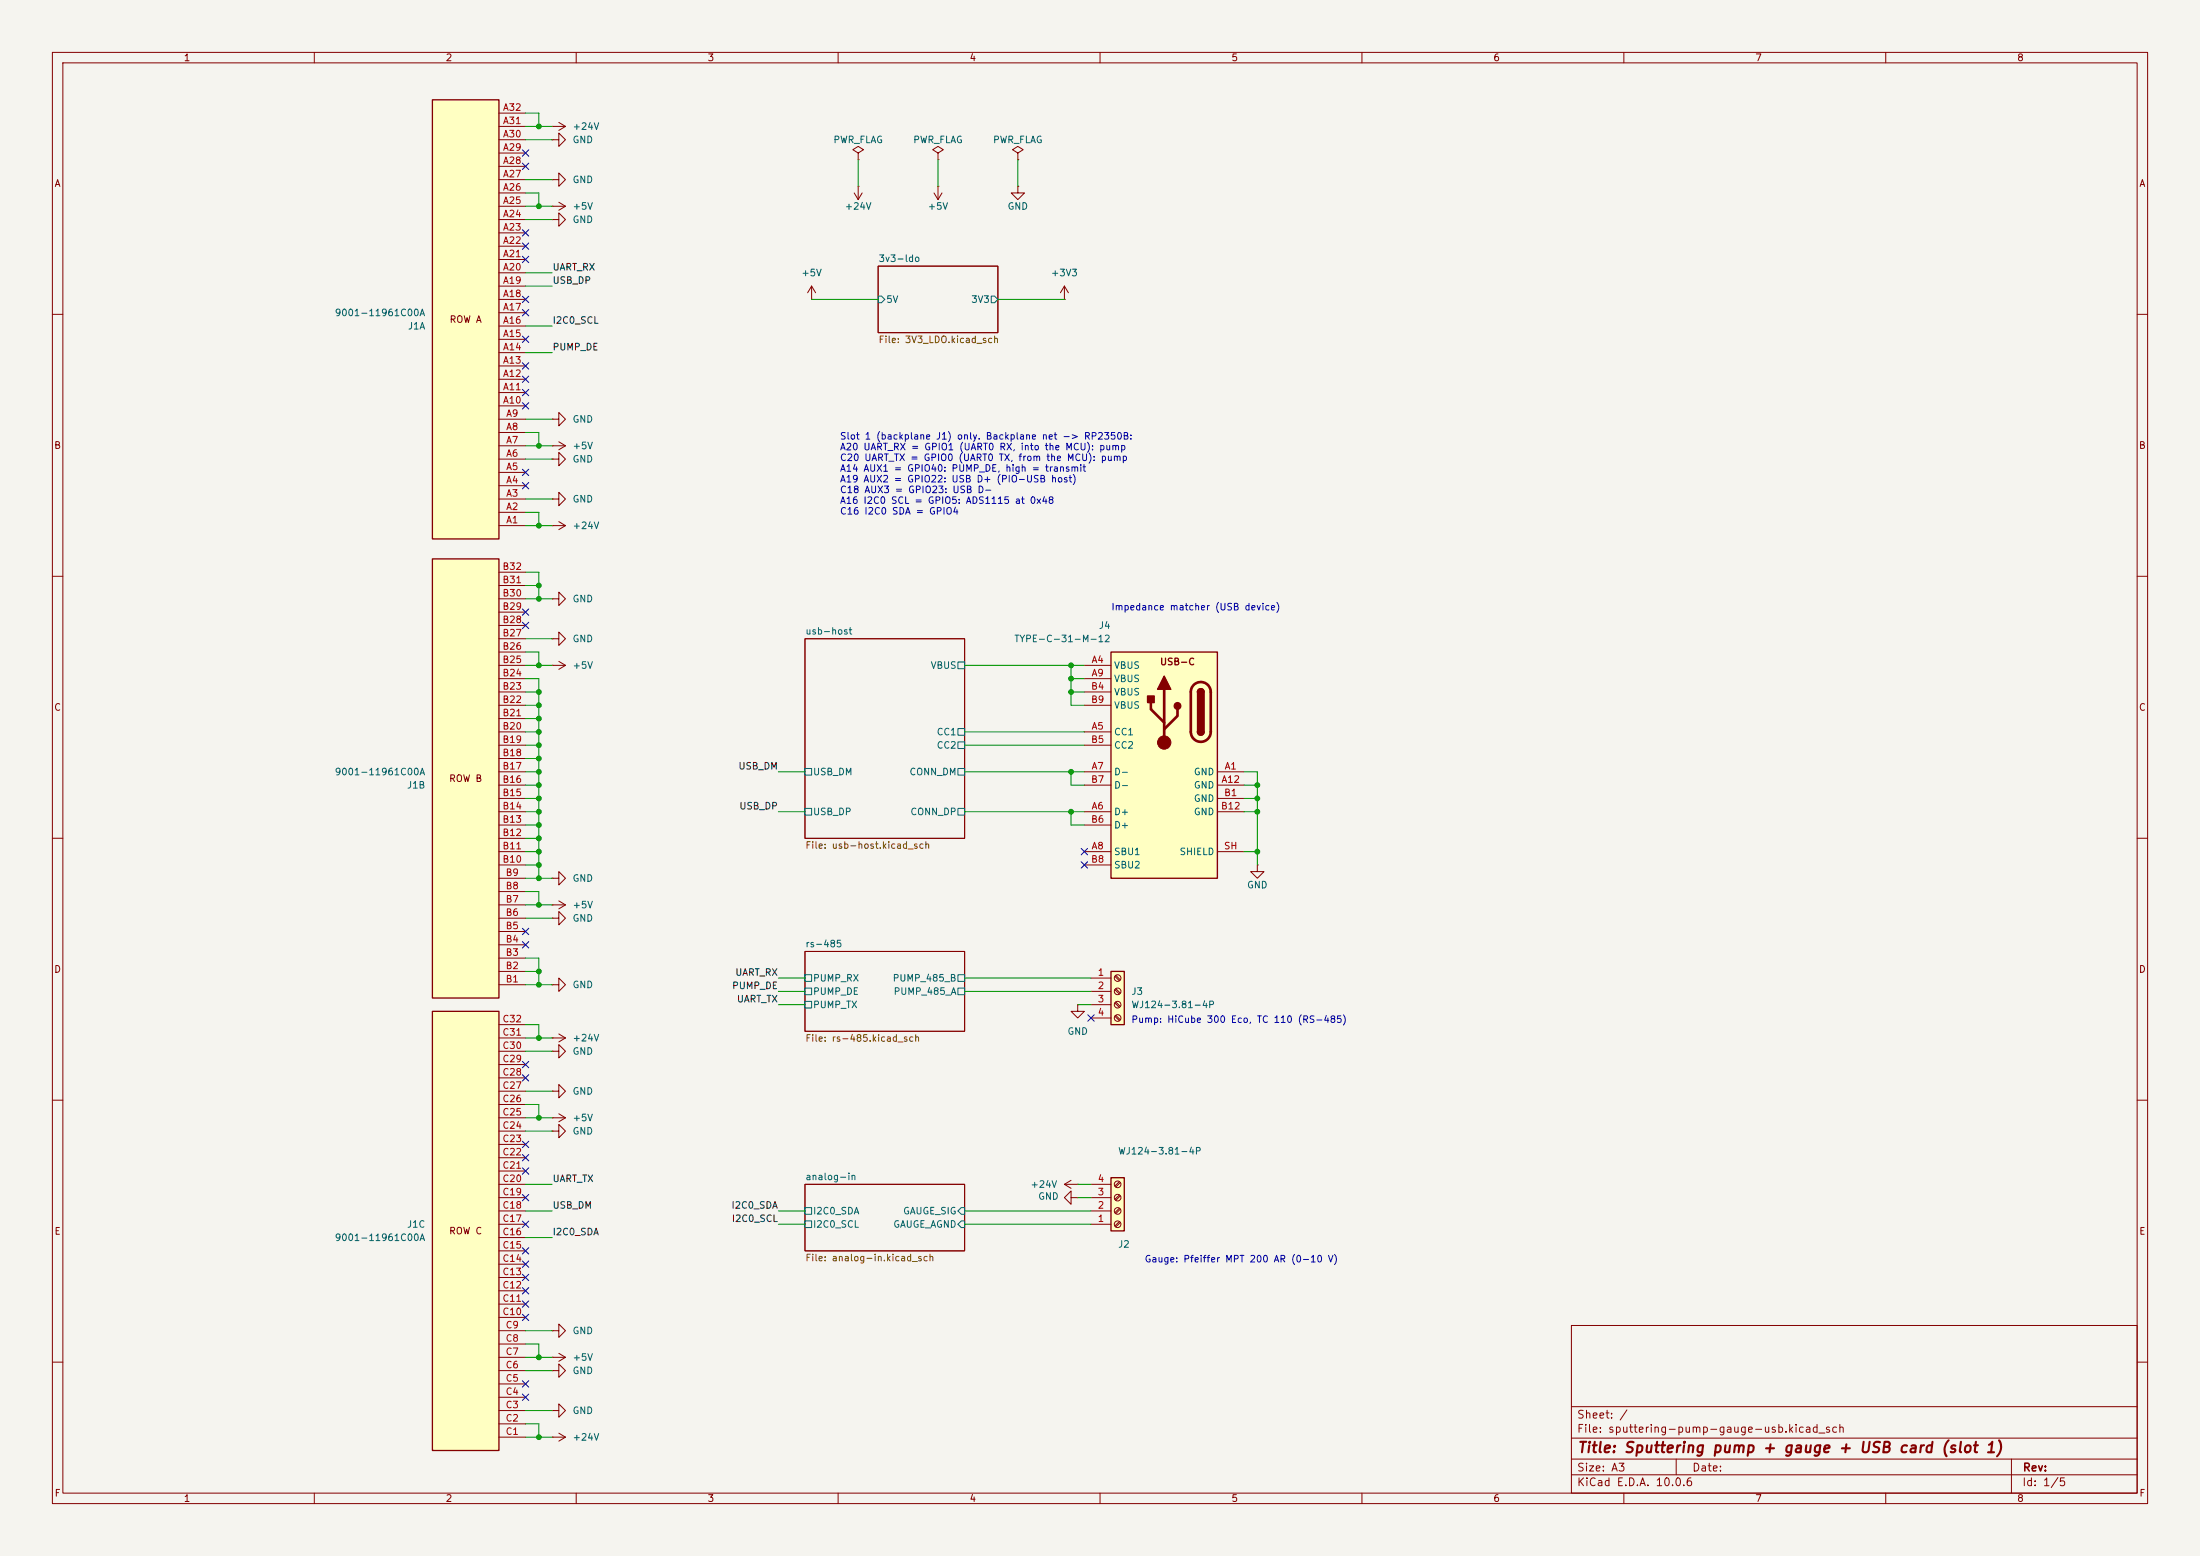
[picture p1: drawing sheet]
<svg xmlns="http://www.w3.org/2000/svg" width="420mm" height="297mm" viewBox="0 0 420 297" stroke-linecap="round" stroke-linejoin="round" font-family="sans-serif">
<path d="M0 0h420v297h-420z" fill="#f5f4ef" stroke="#f5f4ef" stroke-width=".19"/>
<g fill="none" stroke="#840000" stroke-width=".19">
<path d="M10 10h400v277h-400zM12 12h396v273h-396zM60 10v2M110 10v2M160 10v2M210 10v2M260 10v2M310 10v2M360 10v2M105.4 24.1h.1M105.4 26.7h1.3v-1.3l1.2 1.3-1.2 1.2v-1.2M105.4 26.7h.1"/>
<path d="M105.4 34.3h1.3v-1.3l1.2 1.3-1.2 1.3v-1.3M105.4 34.3h.1M105.4 39.4h.1M105.4 24.1h2.5M105.4 39.4h2.5M106.7 23.4l1.2 .7M106.7 38.6l1.2 .8M107.9 24.1l-1.2 .8M107.9 39.4l-1.2 .7M163.1 36.8l.7 1.3M163.8 35.6h.1M163.8 29.2l1-.6-1-.7-1 .7 1 .6v1.3"/>
<path d="M163.8 30.5h.1M163.8 35.6v2.5M164.6 36.8l-.8 1.3M178.3 36.8l.8 1.3M179.1 29.2l1-.6-1-.7-1 .7 1 .6v1.3M179.1 30.5h.1M179.1 35.6h.1M179.1 35.6v2.5M179.8 36.8l-.7 1.3M194.3 29.2l1-.6-1-.7-1 .7 1 .6v1.3M194.3 30.5h.1M105.4 41.9h1.3v-1.3l1.2 1.3-1.2 1.3v-1.3"/>
<path d="M105.4 41.9h.1M154.9 57.2h.1M154.9 54.6l-.7 1.3M154.9 54.6l.8 1.3M154.9 54.6v2.6M167.6 50.8h22.9v12.7h-22.9zM203.2 57.2h.1M203.2 54.6l-.8 1.3M203.2 54.6l.8 1.3M203.2 54.6v2.6M10 60h2M408 60h2"/>
<path d="M105.4 95.3h1.3v-1.3l1.2 1.3-1.2 1.2v-1.2M105.4 95.3h.1M105.4 85.1h.1M105.4 80h1.3v-1.3l1.2 1.3-1.2 1.3v-1.3M105.4 80h.1M105.4 87.6h1.3v-1.2l1.2 1.2-1.2 1.3v-1.3M105.4 87.6h.1M105.4 85.1h2.5M106.7 99.6l1.2 .7M106.7 84.3l1.2 .8M107.9 85.1l-1.2 .8M10 110h2"/>
<path d="M105.4 100.3h.1M105.4 114.3h1.3v-1.3l1.2 1.3-1.2 1.3v-1.3M105.4 114.3h.1M105.4 100.3h2.5M107.9 100.3l-1.2 .8M408 110h2M105.4 127h.1M105.4 121.9h1.3v-1.2l1.2 1.2-1.2 1.3v-1.3M105.4 121.9h.1M105.4 127h2.5M106.7 126.2l1.2 .8M107.9 127l-1.2 .8"/>
<path d="M153.7 121.9h30.4v38.1h-30.4zM10 160h2M408 160h2M153.7 181.6h30.4v15.3h-30.4zM205.7 191.8v1.2h1.3l-1.3 1.3-1.2-1.3h1.2M205.7 191.8h.1M10 210h2M105.4 215.9h1.3v-1.3l1.2 1.3-1.2 1.3v-1.3M105.4 215.9h.1M105.4 208.3h1.3v-1.3l1.2 1.3-1.2 1.3v-1.3M105.4 208.3h.1M105.4 213.4h.1"/>
<path d="M105.4 200.7h1.3v-1.3l1.2 1.3-1.2 1.2v-1.2M105.4 200.7h.1M105.4 213.4h2.5M106.7 212.6l1.2 .8M107.9 213.4l-1.2 .7M408 210h2M153.7 226.1h30.4v12.7h-30.4zM300 253h108v32h-108zM10 260h2M105.4 269.2h1.3v-1.2l1.2 1.2-1.2 1.3v-1.3M105.4 269.2h.1M300 278.5h108"/>
<path d="M300 274.5h108M300 268.5h108M320 278.5v3M384 278.5v6.5M408 260h2M60 285v2M110 285v2M160 285v2M210 285v2M260 285v2M300 281.5h108M310 285v2"/>
<path d="M360 285v2"/>
</g>
<g fill="none" stroke="#006464" stroke-width=".19">
<path d="M167.6 56.5h.7l.6 .7-.6 .6h-.7zM189.2 56.5h.7l.6 .7-.6 .6h-.7zM182.9 126.4h1.2v1.2h-1.2zM182.9 139.1h1.2v1.2h-1.2zM153.7 146.7h1.2v1.3h-1.2zM153.7 154.3h1.2v1.3h-1.2zM182.9 141.6h1.2v1.3h-1.2zM182.9 146.7h1.2v1.3h-1.2zM182.9 154.3h1.2v1.3h-1.2zM153.7 186.1h1.2v1.2h-1.2zM153.7 188.6h1.2v1.3h-1.2zM153.7 191.1h1.2v1.3h-1.2z"/>
<path d="M182.9 186.1h1.2v1.2h-1.2zM182.9 188.6h1.2v1.3h-1.2zM153.7 233h1.2v1.3h-1.2zM153.7 230.5h1.2v1.3h-1.2zM183.5 233h.6v1.3h-.6l-.6-.6zM183.5 230.5h.6v1.3h-.6l-.6-.7z"/>
</g>
<path d="M82.5 193h12.7v83.9h-12.7z" fill="#ffffc2"/>
<path d="M82.5 193h12.7v83.9h-12.7z" fill="none" stroke="#840000" stroke-width=".25"/>
<g fill="none" stroke="#840000" stroke-width=".19">
<path d="M105.4 175.3h1.3v-1.3l1.2 1.3-1.2 1.2v-1.2M105.4 175.3h.1M105.4 172.7h.1M105.4 167.6h1.3v-1.2l1.2 1.2-1.2 1.3v-1.3M105.4 167.6h.1M105.4 172.7h2.5M106.7 172l1.2 .7M107.9 172.7l-1.2 .8M95.2 198.1h5.1M95.2 195.6h5.1M105.4 198.1h.1M105.4 188h1.3v-1.3l1.2 1.3-1.2 1.2v-1.2"/>
<path d="M105.4 188h.1M105.4 198.1h2.5M106.7 197.4l1.2 .7M107.9 198.1l-1.2 .8M95.2 218.4h5.1M95.2 215.9h5.1M95.2 213.4h5.1M95.2 210.8h5.1M95.2 208.3h5.1M95.2 205.7h5.1M95.2 203.2h5.1M95.2 200.7h5.1"/>
<path d="M95.2 238.8h5.1M95.2 236.2h5.1M95.2 233.7h5.1M95.2 231.1h5.1M95.2 228.6h5.1M95.2 226.1h5.1M95.2 223.5h5.1M95.2 221h5.1M95.2 259.1h5.1M95.2 256.5h5.1M95.2 254h5.1M95.2 251.5h5.1"/>
<path d="M95.2 248.9h5.1M95.2 246.4h5.1M95.2 243.8h5.1M95.2 241.3h5.1M95.2 274.3h5.1M95.2 271.8h5.1M95.2 269.2h5.1M95.2 266.7h5.1M95.2 264.2h5.1M95.2 261.6h5.1"/>
</g>
<path d="M82.5 106.7h12.7v83.8h-12.7z" fill="#ffffc2"/>
<path d="M82.5 106.7h12.7v83.8h-12.7z" fill="none" stroke="#840000" stroke-width=".25"/>
<g fill="none" stroke="#840000" stroke-width=".19">
<path d="M95.2 119.4h5.1M95.2 116.8h5.1M95.2 114.3h5.1M95.2 111.8h5.1M95.2 109.2h5.1M95.2 139.7h5.1M95.2 137.2h5.1M95.2 134.6h5.1M95.2 132.1h5.1M95.2 129.5h5.1M95.2 127h5.1M95.2 124.5h5.1"/>
<path d="M95.2 121.9h5.1M95.2 157.5h5.1M95.2 154.9h5.1M95.2 152.4h5.1M95.2 149.9h5.1M95.2 147.3h5.1M95.2 144.8h5.1M95.2 142.2h5.1M95.2 177.8h5.1M95.2 175.3h5.1M95.2 172.7h5.1M95.2 170.2h5.1"/>
<path d="M95.2 167.6h5.1M95.2 165.1h5.1M95.2 162.6h5.1M95.2 160h5.1M95.2 188h5.1M95.2 185.4h5.1M95.2 182.9h5.1M95.2 180.3h5.1"/>
</g>
<path d="M212.1 185.4h2.5v10.2h-2.5z" fill="#ffffc2"/>
<path d="M212.1 185.4h2.5v10.2h-2.5z" fill="none" stroke="#840000" stroke-width=".25"/>
<g fill="none" stroke="#840000" stroke-width=".19">
<path d="M208.3 186.7h3.8M208.3 189.2h3.8M208.3 191.8h3.8M208.3 194.3h3.8M212.8 186.4l.9 .8M212.8 188.9l.9 .8M212.8 191.4l.9 .9M212.8 194l.9 .8M213 186.2l.9 .8M213 188.7l.9 .9M213 191.3l.9 .8M213 193.8l.9 .8"/>
<circle cx="213.4" cy="189.2" r=".63"/>
<circle cx="213.4" cy="186.7" r=".63"/>
<circle cx="213.4" cy="194.3" r=".63"/>
<circle cx="213.4" cy="191.8" r=".63"/>
</g>
<path d="M212.1 224.8h2.5v10.1h-2.5z" fill="#ffffc2"/>
<path d="M212.1 224.8h2.5v10.1h-2.5z" fill="none" stroke="#840000" stroke-width=".25"/>
<g fill="none" stroke="#840000" stroke-width=".19">
<path d="M194.3 35.6v1.2h1.3l-1.3 1.3-1.3-1.3h1.3M194.3 35.6h.1M240 165.1v1.3h1.3l-1.3 1.2-1.2-1.2h1.2M240 165.1h.1M203.2 226.1h2.5M203.2 226.1l1.3 .7M204.5 228.6v-1.3l-1.3 1.3 1.3 1.3v-1.3h1.2M204.5 225.3l-1.3 .8M205.7 228.6h.1M205.7 226.1h.1M208.3 233.7h3.8M208.3 231.1h3.8"/>
<path d="M208.3 228.6h3.8M208.3 226.1h3.8M213.7 233.2l-.9 .8M213.7 230.6l-.9 .9M213.7 228.1l-.9 .8M213.7 225.6l-.9 .8M213.9 233.3l-.9 .9M213.9 230.8l-.9 .8M213.9 228.3l-.9 .8M213.9 225.7l-.9 .9M105.4 254h1.3v-1.3l1.2 1.3-1.2 1.3v-1.3M105.4 254h.1"/>
<path d="M105.4 259.1h.1M105.4 259.1h2.5M106.7 258.3l1.2 .8M107.9 259.1l-1.2 .7M105.4 261.6h1.3v-1.3l1.2 1.3-1.2 1.3v-1.3M105.4 261.6h.1M105.4 274.3h.1M105.4 274.3h2.5M106.7 273.6l1.2 .7M107.9 274.3l-1.2 .8"/>
<circle cx="213.4" cy="226.1" r=".63"/>
<circle cx="213.4" cy="233.7" r=".63"/>
<circle cx="213.4" cy="228.6" r=".63"/>
<circle cx="213.4" cy="231.1" r=".63"/>
</g>
<path d="M82.5 19.1h12.7v83.8h-12.7z" fill="#ffffc2"/>
<path d="M82.5 19.1h12.7v83.8h-12.7z" fill="none" stroke="#840000" stroke-width=".25"/>
<g fill="none" stroke="#840000" stroke-width=".19">
<path d="M95.2 39.4h5.1M95.2 36.8h5.1M95.2 34.3h5.1M95.2 31.8h5.1M95.2 29.2h5.1M95.2 26.7h5.1M95.2 24.1h5.1M95.2 21.6h5.1M95.2 59.7h5.1M95.2 57.2h5.1M95.2 54.6h5.1M95.2 52.1h5.1"/>
<path d="M95.2 49.5h5.1M95.2 47h5.1M95.2 44.5h5.1M95.2 41.9h5.1M95.2 77.5h5.1M95.2 74.9h5.1M95.2 72.4h5.1M95.2 69.9h5.1M95.2 67.3h5.1M95.2 64.8h5.1M95.2 62.2h5.1M95.2 97.8h5.1"/>
<path d="M95.2 95.3h5.1M95.2 92.7h5.1M95.2 90.2h5.1M95.2 87.6h5.1M95.2 85.1h5.1M95.2 82.6h5.1M95.2 80h5.1M95.2 100.3h5.1"/>
</g>
<path d="M212.1 124.5h20.3v43.1h-20.3z" fill="#ffffc2"/>
<path d="M212.1 124.5h20.3v43.1h-20.3zM228.6 132.1a.64 .64 0 0 1 .6-.7 .64 .64 0 0 1 .7 .7M228.6 139.7a.64 .64 0 0 0 .6 .6 .64 .64 0 0 0 .7-.6" fill="none" stroke="#840000" stroke-width=".25"/>
<path d="M219.7 134.1v1.3l2.5 2.5M222.2 131.6v10.1M224.8 135.4v1.3l-2.6 2.5M227.9 130.7a1.9 1.9 0 0 1 2.1-.4 1.9 1.9 0 0 1 1.1 1.8v7.6a1.91 1.91 0 0 1-1.9 1.9 1.91 1.91 0 0 1-1.9-1.9v-7.8l.2-.6z" fill="none" stroke="#840000" stroke-width=".51"/>
<g fill="#840000" stroke="#840000" stroke-width=".25">
<path d="M228.6 132.1h1.3v7.6h-1.3z"/>
<path d="M228.8 131.6a.64 .64 0 0 1 .7-.1 .64 .64 0 0 1 .4 .6h-1.3z"/>
<path d="M228.6 139.7h1.3a.64 .64 0 0 1-.7 .6 .64 .64 0 0 1-.6-.6z"/>
<path d="M222.2 129l1.3 2.6h-2.5z"/>
<path d="M219.1 132.8h1.2v1.3h-1.2z"/>
<circle cx="224.8" cy="134.7" r=".63"/>
</g>
<circle cx="222.2" cy="141.7" r="1.27" fill="#840000" stroke="#840000" stroke-width=".19"/>
<g fill="none" stroke="#840000" stroke-width=".19">
<path d="M207 127h5.1M207 139.7h5.1M207 129.5h5.1M207 132.1h5.1M207 134.6h5.1M207 147.3h5.1M207 154.9h5.1M207 149.9h5.1M207 142.2h5.1M207 157.5h5.1M232.4 147.3h5.1M232.4 154.9h5.1"/>
<path d="M232.4 149.9h5.1M232.4 152.4h5.1M207 162.6h5.1M207 165.1h5.1M232.4 162.6h5.1"/>
</g>
<g fill="none" stroke="#009600" stroke-width=".19">
<path d="M100.3 21.6h2.6v2.5M100.3 36.8h2.6v2.6M100.3 34.3h5.1M100.3 39.4h5.1M100.3 24.1h5.1M100.3 26.7h5.1M163.8 30.5v5.1M179.1 30.5v5.1M194.3 30.5v5.1M100.3 52.1h5.1M100.3 41.9h5.1M100.3 54.6h5.1"/>
<path d="M154.9 57.2h12.7M190.5 57.2h12.7M100.3 67.3h5.1M100.3 62.2h5.1M100.3 82.6h2.6v2.5M100.3 97.8h2.6v2.5M100.3 85.1h5.1M100.3 87.6h5.1M100.3 80h5.1M100.3 95.3h5.1M100.3 109.2h2.6v5.1M100.3 100.3h5.1"/>
<path d="M100.3 114.3h5.1M100.3 111.8h2.6M100.3 124.5h2.6v2.5M100.3 129.5h2.6v38.1M100.3 132.1h2.6M100.3 127h5.1M100.3 134.6h2.6M100.3 139.7h2.6M100.3 121.9h5.1M100.3 137.2h2.6M184.1 127h22.9M184.1 139.7h22.9"/>
<path d="M204.5 127v7.6h2.5M204.5 132.1h2.5M204.5 129.5h2.5M100.3 144.8h2.6M100.3 154.9h2.6M100.3 149.9h2.6M100.3 157.5h2.6M100.3 147.3h2.6M100.3 142.2h2.6M100.3 152.4h2.6M148.6 154.9h5.1M148.6 147.3h5.1"/>
<path d="M184.1 154.9h22.9M184.1 147.3h22.9M184.1 142.2h22.9M204.5 147.3v2.6h2.5M204.5 154.9v2.6h2.5M237.5 154.9h2.5M237.5 149.9h2.5M237.5 147.3h2.5v17.8M237.5 152.4h2.5M100.3 170.2h2.6v2.5M100.3 165.1h2.6M100.3 162.6h2.6"/>
<path d="M100.3 167.6h5.1M100.3 172.7h5.1M100.3 175.3h5.1M100.3 160h2.6M237.5 162.6h2.5M100.3 182.9h2.6v5.1M100.3 195.6h2.6v2.5M100.3 198.1h5.1M100.3 185.4h2.6M100.3 188h5.1M148.6 191.8h5.1M148.6 186.7h5.1"/>
<path d="M148.6 189.2h5.1M184.1 186.7h24.2M184.1 189.2h24.2M205.7 191.8h2.6M100.3 210.8h2.6v2.6M100.3 208.3h5.1M100.3 213.4h5.1M100.3 200.7h5.1M100.3 215.9h5.1M100.3 231.1h5.1M100.3 236.2h5.1M100.3 226.1h5.1"/>
<path d="M148.6 231.1h5.1M148.6 233.7h5.1M184.1 231.1h24.2M184.1 233.7h24.2M205.7 228.6h2.6M205.7 226.1h2.6M100.3 256.5h2.6v2.6M100.3 254h5.1M100.3 259.1h5.1M100.3 271.8h2.6v2.5M100.3 269.2h5.1M100.3 261.6h5.1"/>
<path d="M100.3 274.3h5.1"/>
</g>
<g fill="none" stroke="#000084" stroke-width=".19">
<path d="M99.7 28.6l1.2 1.2M99.7 31.1l1.2 1.3M100.9 28.6l-1.2 1.2M100.9 31.1l-1.2 1.3M99.7 56.5l1.2 1.3M99.7 43.8l1.2 1.3M99.7 46.4l1.2 1.2M99.7 48.9l1.2 1.2M99.7 59.1l1.2 1.2M100.9 56.5l-1.2 1.3M100.9 43.8l-1.2 1.3M100.9 46.4l-1.2 1.2"/>
<path d="M100.9 48.9l-1.2 1.2M100.9 59.1l-1.2 1.2M99.7 64.2l1.2 1.2M99.7 71.8l1.2 1.2M99.7 74.3l1.2 1.2M99.7 76.9l1.2 1.2M99.7 69.2l1.2 1.3M100.9 64.2l-1.2 1.2M100.9 71.8l-1.2 1.2M100.9 74.3l-1.2 1.2M100.9 76.9l-1.2 1.2M100.9 69.2l-1.2 1.3"/>
<path d="M99.7 92.1l1.2 1.2M99.7 89.6l1.2 1.2M100.9 92.1l-1.2 1.2M100.9 89.6l-1.2 1.2M99.7 116.2l1.2 1.2M99.7 118.8l1.2 1.2M100.9 116.2l-1.2 1.2M100.9 118.8l-1.2 1.2M99.7 177.2l1.2 1.2M99.7 179.7l1.2 1.2M100.9 177.2l-1.2 1.2M100.9 179.7l-1.2 1.2"/>
<path d="M206.4 162l1.2 1.2M206.4 164.5l1.2 1.2M207.6 162l-1.2 1.2M207.6 164.5l-1.2 1.2M207.7 193.7l1.2 1.2M208.9 193.7l-1.2 1.2M99.7 205.1l1.2 1.2M99.7 202.6l1.2 1.2M99.7 217.8l1.2 1.2M100.9 205.1l-1.2 1.2M100.9 202.6l-1.2 1.2M100.9 217.8l-1.2 1.2"/>
<path d="M99.7 220.4l1.2 1.2M99.7 222.9l1.2 1.2M99.7 228l1.2 1.2M99.7 233.1l1.2 1.2M99.7 238.2l1.2 1.2M100.9 220.4l-1.2 1.2M100.9 222.9l-1.2 1.2M100.9 228l-1.2 1.2M100.9 233.1l-1.2 1.2M100.9 238.2l-1.2 1.2M99.7 250.9l1.2 1.2M99.7 245.8l1.2 1.2"/>
<path d="M99.7 243.2l1.2 1.2M99.7 240.7l1.2 1.2M99.7 248.3l1.2 1.2M100.9 250.9l-1.2 1.2M100.9 245.8l-1.2 1.2M100.9 243.2l-1.2 1.2M100.9 240.7l-1.2 1.2M100.9 248.3l-1.2 1.2M99.7 263.6l1.2 1.2M99.7 266.1l1.2 1.2M100.9 263.6l-1.2 1.2M100.9 266.1l-1.2 1.2"/>
</g>
<g fill="#009600" stroke="#009600" stroke-width=".19">
<circle cx="204.5" cy="127" r=".46"/>
<circle cx="204.5" cy="129.5" r=".46"/>
<circle cx="204.5" cy="132.1" r=".46"/>
<circle cx="240" cy="162.6" r=".46"/>
<circle cx="102.9" cy="111.8" r=".46"/>
<circle cx="102.9" cy="100.3" r=".46"/>
<circle cx="102.9" cy="127" r=".46"/>
<circle cx="102.9" cy="114.3" r=".46"/>
<circle cx="102.9" cy="85.1" r=".46"/>
<circle cx="102.9" cy="154.9" r=".46"/>
<circle cx="102.9" cy="157.5" r=".46"/>
<circle cx="102.9" cy="147.3" r=".46"/>
<circle cx="102.9" cy="149.9" r=".46"/>
<circle cx="102.9" cy="144.8" r=".46"/>
<circle cx="102.9" cy="152.4" r=".46"/>
<circle cx="102.9" cy="132.1" r=".46"/>
<circle cx="102.9" cy="39.4" r=".46"/>
<circle cx="102.9" cy="24.1" r=".46"/>
<circle cx="102.9" cy="137.2" r=".46"/>
<circle cx="102.9" cy="134.6" r=".46"/>
<circle cx="102.9" cy="160" r=".46"/>
<circle cx="102.9" cy="142.2" r=".46"/>
<circle cx="102.9" cy="139.7" r=".46"/>
<circle cx="102.9" cy="162.6" r=".46"/>
<circle cx="102.9" cy="165.1" r=".46"/>
<circle cx="102.9" cy="274.3" r=".46"/>
<circle cx="102.9" cy="259.1" r=".46"/>
<circle cx="240" cy="149.9" r=".46"/>
<circle cx="240" cy="152.4" r=".46"/>
<circle cx="204.5" cy="147.3" r=".46"/>
<circle cx="240" cy="154.9" r=".46"/>
<circle cx="204.5" cy="154.9" r=".46"/>
<circle cx="102.9" cy="185.4" r=".46"/>
<circle cx="102.9" cy="167.6" r=".46"/>
<circle cx="102.9" cy="188" r=".46"/>
<circle cx="102.9" cy="172.7" r=".46"/>
<circle cx="102.9" cy="198.1" r=".46"/>
<circle cx="102.9" cy="213.4" r=".46"/>
</g>
<text font-size="2" fill="#840000" x="301" y="277.8">Title: Sputtering pump + gauge + USB card (slot 1)</text>
<g font-size="1.5" fill="#840000">
<text x="300.9" y="273.8">File: sputtering-pump-gauge-usb.kicad_sch</text>
<text x="300.9" y="271.1">Sheet: /</text>
<text x="300.9" y="281.2">Size: A3</text>
<text x="322.9" y="281.2">Date:</text>
<text x="386" y="281.2">Rev:</text>
<text x="300.9" y="284">KiCad E.D.A. 10.0.6</text>
<text x="385.9" y="284">Id: 1/5</text>
</g>
<g font-size="1.3" fill="#840000">
<text x="35" y="12">1</text>
<text x="85" y="12">2</text>
<text x="135" y="12">3</text>
<text x="185" y="12">4</text>
<text x="235" y="12">5</text>
<text x="285" y="12">6</text>
<text x="335" y="12">7</text>
<text x="385" y="12">8</text>
<text x="10.3" y="36">A</text>
<text x="408.3" y="36">A</text>
<text x="85.7" y="61.9">ROW A</text>
<text x="10.2" y="86">B</text>
<text x="408.2" y="86">B</text>
<text x="221.3" y="127.3">USB-C</text>
<text x="10.2" y="136">C</text>
<text x="408.2" y="136">C</text>
<text x="85.6" y="149.6">ROW B</text>
<text x="10.2" y="186">D</text>
<text x="408.2" y="186">D</text>
<text x="10.3" y="236">E</text>
<text x="85.6" y="235.9">ROW C</text>
<text x="408.3" y="236">E</text>
<text x="10.3" y="286">F</text>
<text x="35" y="287">1</text>
<text x="85" y="287">2</text>
<text x="135" y="287">3</text>
<text x="185" y="287">4</text>
<text x="235" y="287">5</text>
<text x="285" y="287">6</text>
<text x="335" y="287">7</text>
<text x="385" y="287">8</text>
<text x="408.3" y="286">F</text>
</g>
<g font-size="1.3" fill="#a90000">
<text x="95.9" y="24">A31</text>
<text x="95.9" y="21.5">A32</text>
<text x="95.9" y="29.1">A29</text>
<text x="95.9" y="26.5">A30</text>
<text x="95.9" y="34.2">A27</text>
<text x="95.9" y="31.6">A28</text>
<text x="95.9" y="41.8">A24</text>
<text x="95.9" y="39.2">A25</text>
<text x="95.9" y="36.7">A26</text>
<text x="95.9" y="46.9">A22</text>
<text x="95.9" y="44.3">A23</text>
<text x="95.9" y="51.9">A20</text>
<text x="95.9" y="49.4">A21</text>
<text x="95.9" y="59.6">A17</text>
<text x="95.9" y="57">A18</text>
<text x="95.9" y="54.5">A19</text>
<text x="95.9" y="64.6">A15</text>
<text x="95.9" y="62.1">A16</text>
<text x="95.9" y="69.7">A13</text>
<text x="95.9" y="67.2">A14</text>
<text x="95.9" y="77.3">A10</text>
<text x="95.9" y="74.8">A11</text>
<text x="95.9" y="72.3">A12</text>
<text x="96.5" y="82.4">A8</text>
<text x="96.5" y="79.9">A9</text>
<text x="96.5" y="87.5">A6</text>
<text x="96.5" y="85">A7</text>
<text x="96.5" y="95.1">A3</text>
<text x="96.5" y="92.6">A4</text>
<text x="96.5" y="90">A5</text>
<text x="96.5" y="100.2">A1</text>
<text x="96.5" y="97.7">A2</text>
<text x="95.8" y="111.6">B31</text>
<text x="95.8" y="109.1">B32</text>
<text x="95.8" y="119.2">B28</text>
<text x="95.8" y="116.7">B29</text>
<text x="95.8" y="114.2">B30</text>
<text x="95.8" y="124.3">B26</text>
<text x="95.8" y="121.8">B27</text>
<text x="95.8" y="131.9">B23</text>
<text x="95.8" y="129.4">B24</text>
<text x="95.8" y="126.9">B25</text>
<text x="208.2" y="131.9">B4</text>
<text x="208.3" y="126.9">A4</text>
<text x="208.3" y="129.4">A9</text>
<text x="95.8" y="137">B21</text>
<text x="95.8" y="134.5">B22</text>
<text x="208.2" y="134.5">B9</text>
<text x="95.8" y="142.1">B19</text>
<text x="95.8" y="139.6">B20</text>
<text x="208.2" y="142.1">B5</text>
<text x="208.3" y="139.6">A5</text>
<text x="95.8" y="149.7">B16</text>
<text x="95.8" y="147.2">B17</text>
<text x="95.8" y="144.6">B18</text>
<text x="208.2" y="149.7">B7</text>
<text x="208.3" y="147.2">A7</text>
<text x="233.1" y="149.7">A12</text>
<text x="233.7" y="147.2">A1</text>
<text x="95.8" y="154.8">B14</text>
<text x="95.8" y="152.3">B15</text>
<text x="208.3" y="154.8">A6</text>
<text x="233" y="154.8">B12</text>
<text x="233.6" y="152.3">B1</text>
<text x="95.8" y="159.9">B12</text>
<text x="95.8" y="157.3">B13</text>
<text x="208.2" y="157.3">B6</text>
<text x="95.8" y="165">B10</text>
<text x="95.8" y="162.4">B11</text>
<text x="96.4" y="167.5">B9</text>
<text x="208.2" y="165">B8</text>
<text x="208.3" y="162.4">A8</text>
<text x="233.6" y="162.4">SH</text>
<text x="96.4" y="172.6">B7</text>
<text x="96.4" y="170">B8</text>
<text x="96.4" y="177.7">B5</text>
<text x="96.4" y="175.1">B6</text>
<text x="96.4" y="185.3">B2</text>
<text x="96.4" y="182.7">B3</text>
<text x="96.4" y="180.2">B4</text>
<text x="96.4" y="187.8">B1</text>
<text x="209.5" y="186.6">1</text>
<text x="209.5" y="189.1">2</text>
<text x="209.5" y="191.6">3</text>
<text x="95.8" y="198">C31</text>
<text x="95.8" y="195.4">C32</text>
<text x="209.5" y="194.2">4</text>
<text x="95.8" y="203.1">C29</text>
<text x="95.8" y="200.5">C30</text>
<text x="95.8" y="208.1">C27</text>
<text x="95.8" y="205.6">C28</text>
<text x="95.8" y="215.8">C24</text>
<text x="95.8" y="213.2">C25</text>
<text x="95.8" y="210.7">C26</text>
<text x="95.8" y="220.8">C22</text>
<text x="95.8" y="218.3">C23</text>
<text x="95.8" y="225.9">C20</text>
<text x="95.8" y="223.4">C21</text>
<text x="209.5" y="225.9">4</text>
<text x="95.8" y="233.5">C17</text>
<text x="95.8" y="231">C18</text>
<text x="95.8" y="228.5">C19</text>
<text x="209.5" y="233.5">1</text>
<text x="209.5" y="231">2</text>
<text x="209.5" y="228.5">3</text>
<text x="95.8" y="238.6">C15</text>
<text x="95.8" y="236.1">C16</text>
<text x="95.8" y="243.7">C13</text>
<text x="95.8" y="241.2">C14</text>
<text x="95.8" y="251.3">C10</text>
<text x="95.8" y="248.8">C11</text>
<text x="95.8" y="246.2">C12</text>
<text x="96.4" y="256.4">C8</text>
<text x="96.4" y="253.9">C9</text>
<text x="96.4" y="261.5">C6</text>
<text x="96.4" y="258.9">C7</text>
<text x="96.4" y="269.1">C3</text>
<text x="96.4" y="266.6">C4</text>
<text x="96.4" y="264">C5</text>
<text x="96.4" y="274.2">C1</text>
<text x="96.4" y="271.6">C2</text>
</g>
<g font-size="1.3" fill="#006464">
<text x="109.2" y="25.1">+24V</text>
<text x="109.2" y="27.6">GND</text>
<text x="159" y="27.6">PWR_FLAG</text>
<text x="174.2" y="27.6">PWR_FLAG</text>
<text x="189.5" y="27.6">PWR_FLAG</text>
<text x="109.2" y="35.3">GND</text>
<text x="109.2" y="40.3">+5V</text>
<text x="161.2" y="40.3">+24V</text>
<text x="177" y="40.3">+5V</text>
<text x="192.2" y="40.3">GND</text>
<text x="109.2" y="42.9">GND</text>
<text x="152.9" y="53">+5V</text>
<text x="167.6" y="50.3">3v3-ldo</text>
<text x="200.5" y="53">+3V3</text>
<text x="169.1" y="58.1">5V</text>
<text x="185.3" y="58.1">3V3</text>
<text x="63.8" y="60.7">9001-11961C00A</text>
<text x="77.8" y="63.2">J1A</text>
<text x="109.2" y="81">GND</text>
<text x="109.2" y="86.1">+5V</text>
<text x="109.2" y="88.6">GND</text>
<text x="109.2" y="101.3">+24V</text>
<text x="109.2" y="96.2">GND</text>
<text x="109.2" y="115.3">GND</text>
<text x="109.2" y="122.9">GND</text>
<text x="153.6" y="121.4">usb-host</text>
<text x="193.5" y="122.9">TYPE-C-31-M-12</text>
<text x="209.7" y="120.3">J4</text>
<text x="109.2" y="128">+5V</text>
<text x="177.6" y="128">VBUS</text>
<text x="212.6" y="128">VBUS</text>
<text x="212.6" y="130.5">VBUS</text>
<text x="212.6" y="133">VBUS</text>
<text x="212.6" y="135.6">VBUS</text>
<text x="178.7" y="140.7">CC1</text>
<text x="178.7" y="143.2">CC2</text>
<text x="212.6" y="140.7">CC1</text>
<text x="212.6" y="143.2">CC2</text>
<text x="63.8" y="148.3">9001-11961C00A</text>
<text x="155.1" y="148.3">USB_DM</text>
<text x="173.5" y="148.3">CONN_DM</text>
<text x="212.6" y="148.3">D-</text>
<text x="227.8" y="148.3">GND</text>
<text x="77.6" y="150.8">J1B</text>
<text x="155.1" y="155.9">USB_DP</text>
<text x="173.7" y="155.9">CONN_DP</text>
<text x="212.6" y="155.9">D+</text>
<text x="212.6" y="150.8">D-</text>
<text x="227.8" y="150.8">GND</text>
<text x="227.8" y="153.4">GND</text>
<text x="227.8" y="155.9">GND</text>
<text x="212.6" y="158.4">D+</text>
<text x="212.6" y="163.5">SBU1</text>
<text x="212.6" y="166.1">SBU2</text>
<text x="225.1" y="163.5">SHIELD</text>
<text x="109.2" y="173.7">+5V</text>
<text x="109.2" y="168.6">GND</text>
<text x="238" y="169.9">GND</text>
<text x="109.2" y="176.2">GND</text>
<text x="153.6" y="181.1">rs-485</text>
<text x="109.2" y="188.9">GND</text>
<text x="155.1" y="187.7">PUMP_RX</text>
<text x="155.1" y="190.2">PUMP_DE</text>
<text x="170.3" y="187.7">PUMP_485_B</text>
<text x="170.5" y="190.2">PUMP_485_A</text>
<text x="215.9" y="190.2">J3</text>
<text x="155.1" y="192.7">PUMP_TX</text>
<text x="203.7" y="197.8">GND</text>
<text x="215.9" y="192.7">WJ124-3.81-4P</text>
<text x="109.2" y="201.6">GND</text>
<text x="109.2" y="199.1">+24V</text>
<text x="109.2" y="209.2">GND</text>
<text x="109.2" y="214.3">+5V</text>
<text x="109.2" y="216.9">GND</text>
<text x="213.3" y="220.7">WJ124-3.81-4P</text>
<text x="153.6" y="225.6">analog-in</text>
<text x="196.6" y="227">+24V</text>
<text x="155.1" y="232.1">I2C0_SDA</text>
<text x="172.3" y="232.1">GAUGE_SIG</text>
<text x="198.1" y="229.3">GND</text>
<text x="63.8" y="237.2">9001-11961C00A</text>
<text x="77.6" y="234.6">J1C</text>
<text x="155.1" y="234.6">I2C0_SCL</text>
<text x="170.4" y="234.6">GAUGE_AGND</text>
<text x="213.3" y="238.5">J2</text>
<text x="109.2" y="255">GND</text>
<text x="109.2" y="260">+5V</text>
<text x="109.2" y="262.6">GND</text>
<text x="109.2" y="270.2">GND</text>
<text x="109.2" y="275.3">+24V</text>
</g>
<g font-size="1.3" fill="#0f0f0f">
<text x="105.4" y="51.9">UART_RX</text>
<text x="105.4" y="54.5">USB_DP</text>
<text x="105.4" y="62.1">I2C0_SCL</text>
<text x="105.4" y="67.2">PUMP_DE</text>
<text x="140.9" y="147.2">USB_DM</text>
<text x="141" y="154.8">USB_DP</text>
<text x="139.7" y="189.1">PUMP_DE</text>
<text x="140.3" y="186.6">UART_RX</text>
<text x="140.6" y="191.6">UART_TX</text>
<text x="105.4" y="225.9">UART_TX</text>
<text x="105.4" y="231">USB_DM</text>
<text x="139.5" y="231">I2C0_SDA</text>
<text x="139.6" y="233.6">I2C0_SCL</text>
<text x="105.4" y="236.1">I2C0_SDA</text>
</g>
<g font-size="1.3" fill="#725600">
<text x="167.6" y="65.8">File: 3V3_LDO.kicad_sch</text>
<text x="153.6" y="162.3">File: usb-host.kicad_sch</text>
<text x="153.6" y="199.1">File: rs-485.kicad_sch</text>
<text x="153.6" y="241.1">File: analog-in.kicad_sch</text>
</g>
<g font-size="1.3" fill="#0000c2">
<text x="160.2" y="84.2">Slot 1 (backplane J1) only. Backplane net -&gt; RP2350B:</text>
<text x="160.2" y="86.3">A20 UART_RX = GPIO1 (UART0 RX, into the MCU): pump</text>
<text x="160.2" y="88.3">C20 UART_TX = GPIO0 (UART0 TX, from the MCU): pump</text>
<text x="160.2" y="90.3">A14 AUX1 = GPIO40: PUMP_DE, high = transmit</text>
<text x="160.2" y="92.4">A19 AUX2 = GPIO22: USB D+ (PIO-USB host)</text>
<text x="160.2" y="94.4">C18 AUX3 = GPIO23: USB D-</text>
<text x="160.2" y="96.5">A16 I2C0 SCL = GPIO5: ADS1115 at 0x48</text>
<text x="160.2" y="98.5">C16 I2C0 SDA = GPIO4</text>
<text x="212.1" y="116.8">Impedance matcher (USB device)</text>
<text x="215.9" y="195.6">Pump: HiCube 300 Eco, TC 110 (RS-485)</text>
<text x="218.4" y="241.3">Gauge: Pfeiffer MPT 200 AR (0-10 V)</text>
</g>
</svg>
